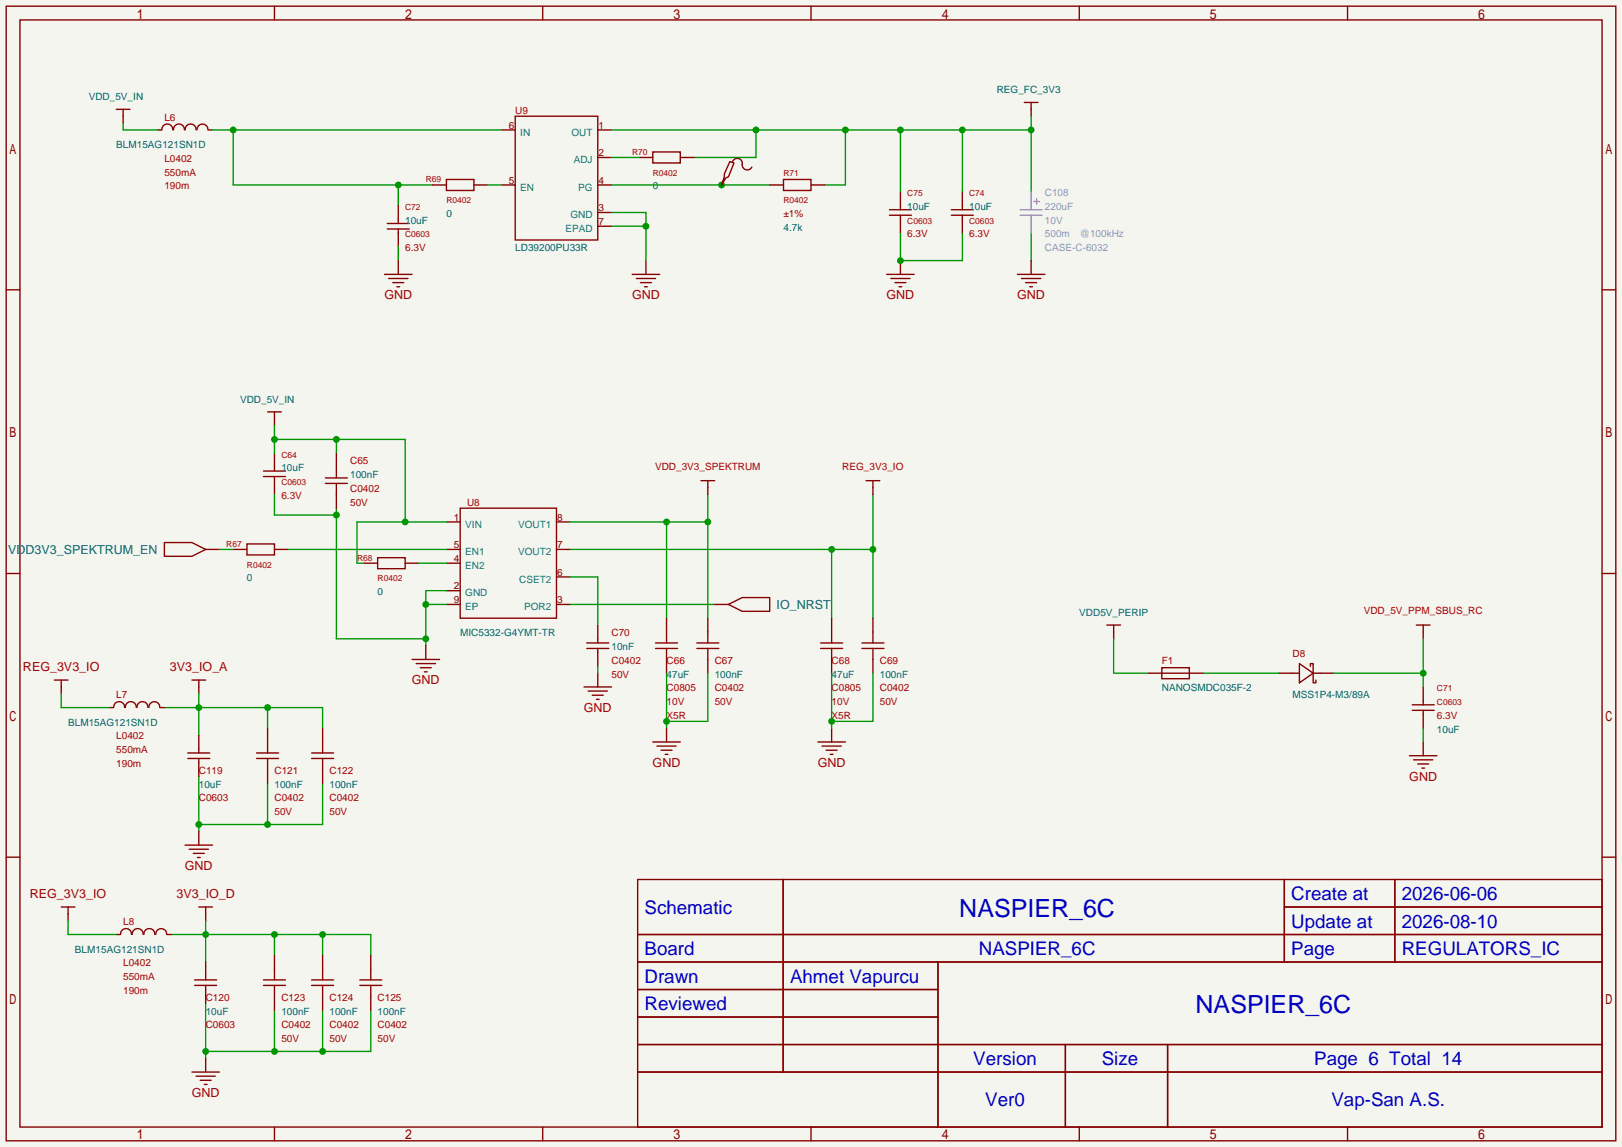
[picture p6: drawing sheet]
<svg xmlns="http://www.w3.org/2000/svg" width="299mm" height="212mm" viewBox="0 0 299 212" stroke-linecap="round" stroke-linejoin="round" font-family="sans-serif">
<path d="M0 0h299.5v211.8h-299.5z" fill="#f5f5f0"/>
<g fill="none" stroke="#850000" stroke-width=".25">
<path d="M1.1 1.1h297.2v209.6h-297.2zM3.7 3.7h292.1v204.5h-292.1zM50.7 1.1v2.6M100.2 1.1v2.6M149.7 1.1v2.6M199.3 1.1v2.6M248.8 1.1v2.6M1.1 53.5h2.6M295.8 53.5h2.5M49.4 76.1h2.5M50.7 76.1v2.5M48.6 88h4.1"/>
<path d="M48.6 87h4.1M50.7 83.7v3.3M50.7 88v3.3M82.4 96.4h2.6M85 93.9h17.7v20.3h-17.7zM102.7 96.4h2.6M1.1 105.9h2.6M30.4 100.2h5l2.6 1.3-2.6 1.2h-5zM38 101.5h2.5M43.1 101.5h2.5M45.6 100.5h5.1v2h-5.1zM50.7 101.5h2.5"/>
<path d="M67.2 104h2.5M69.7 103h5.1v2h-5.1zM74.8 104h2.5M82.4 101.5h2.6M82.4 109.1h2.6M82.4 111.6h2.6M82.4 104h2.6M102.7 101.5h2.6M102.7 111.6h2.6M102.7 106.6h2.6M295.8 105.9h2.5M1.1 158.3h2.6"/>
<path d="M295.8 158.3h2.5M117.7 162.4h178.1v45.8h-178.1zM117.7 172.6h178.1M117.7 177.7h178.1M144.6 162.4v35.6M173.2 177.7v30.5M237.1 162.4v15.3M237.1 167.5h58.7M257.5 162.4v15.3M117.7 182.8h55.5M117.7 192.9h178.1M117.7 187.8h55.5"/>
<path d="M117.7 198h178.1M196.7 192.9v15.3M215.6 192.9v15.3M50.7 208.2v2.5M100.2 208.2v2.5M149.7 208.2v2.5M199.3 208.2v2.5M248.8 208.2v2.5"/>
</g>
<path d="M50.7 91.3v3.8h11.4M62.1 93.9v24.1h16.5M78.6 111.6h3.8M82.4 109.1h-3.8v10.2" fill="none" stroke="#009600" stroke-width=".25"/>
<g fill="#009600">
<circle cx="78.6" cy="111.6" r=".63"/>
<circle cx="78.6" cy="118" r=".63"/>
<circle cx="62.1" cy="95.1" r=".63"/>
</g>
<path d="M78.6 119.3v2.5M76.1 121.8h5.1M76.8 122.6h3.6M77.6 123.3h2M78.4 124.1h.5" fill="none" stroke="#850000" stroke-width=".25"/>
<path d="M50.7 78.6v5.1M50.7 81.2h24.1v15.2M62.1 81.2v2.5M82.4 96.4h-16.5v7.6h1.3M53.2 101.5h29.2M77.3 104h5.1" fill="none" stroke="#009600" stroke-width=".25"/>
<g fill="#009600">
<circle cx="50.7" cy="81.2" r=".63"/>
<circle cx="62.1" cy="81.2" r=".63"/>
<circle cx="74.8" cy="96.4" r=".63"/>
</g>
<path d="M105.3 96.4h25.4M123.1 96.4v17.8M130.7 91.3v22.9M40.5 101.5h2.6" fill="none" stroke="#009600" stroke-width=".25"/>
<path d="M60.1 89.3h4M60.1 88.3h4M62.1 83.7v4.6M62.1 89.3v4.6" fill="none" stroke="#850000" stroke-width=".25"/>
<g fill="#009600">
<circle cx="123.1" cy="96.4" r=".63"/>
<circle cx="130.7" cy="96.4" r=".63"/>
</g>
<path d="M129.4 88.8h2.6M130.7 88.8v2.5M121 119.8h4.1M121 118.7h4.1M123.1 114.2v4.5M123.1 119.8v4.5M128.7 119.8h4M128.7 118.7h4M130.7 114.2v4.5M130.7 119.8v4.5" fill="none" stroke="#850000" stroke-width=".25"/>
<path d="M161.2 91.3v22.9M105.3 101.5h55.9M153.5 101.5v12.7" fill="none" stroke="#009600" stroke-width=".25"/>
<g fill="#009600">
<circle cx="153.5" cy="101.5" r=".63"/>
<circle cx="161.2" cy="101.5" r=".63"/>
</g>
<g fill="none" stroke="#850000" stroke-width=".25">
<path d="M159.9 88.8h2.5M161.2 88.8v2.5M108.3 119.8h4.1M108.3 118.7h4.1M110.4 115.4v3.3M110.4 119.8v3.3M132 111.6h2.5M134.5 111.6l2.5-1.2h5.1v2.5h-5.1zM151.5 119.8h4.1M151.5 118.7h4.1M153.5 114.2v4.5M153.5 119.8v4.5"/>
<path d="M159.1 119.8h4.1M159.1 118.7h4.1M161.2 114.2v4.5M161.2 119.8v4.5"/>
</g>
<path d="M105.3 111.6h26.7M105.3 106.6h5.1v8.8M123.1 124.3v10.2M130.7 124.3v8.9h-7.6" fill="none" stroke="#009600" stroke-width=".25"/>
<circle cx="123.1" cy="133.2" r=".63" fill="#009600"/>
<g fill="none" stroke="#850000" stroke-width=".25">
<path d="M107.8 126.9h5.1M108.6 127.6h3.5M109.3 128.4h2.1M110.1 129.2h.5M110.4 124.3v2.6M120.5 137h5.1M121.3 137.8h3.5M122 138.6h2.1M122.8 139.3h.5M123.1 134.5v2.5M151 137h5.1M151.8 137.8h3.5"/>
<path d="M152.5 138.6h2.1M153.3 139.3h.5M153.5 134.5v2.5"/>
</g>
<path d="M153.5 124.3v10.2M161.2 124.3v8.9h-7.7" fill="none" stroke="#009600" stroke-width=".25"/>
<circle cx="153.5" cy="133.2" r=".63" fill="#009600"/>
<path d="M262.8 118v8.9M110.4 123.1v1.2M222.1 124.3h14M246.3 124.3h16.5" fill="none" stroke="#009600" stroke-width=".25"/>
<path d="M261.5 115.4h2.5M262.8 115.4v2.6M212 124.3h10.1M214.5 123.3h5.1v2h-5.1zM236.1 124.3h3.8M239.9 122.6l2.5 1.7-2.5 1.8zM241.9 123.1v-.5h.5v3.5h.6v-.5M242.4 124.3h3.9M260.7 130.2h4.1M260.7 131.2h4.1M262.8 126.9v3.3M262.8 131.2v3.3" fill="none" stroke="#850000" stroke-width=".25"/>
<circle cx="262.8" cy="124.3" r=".63" fill="#009600"/>
<g fill="none" stroke="#850000" stroke-width=".25">
<path d="M21.5 20.2h2.5M22.7 20.2v2.5M31.9 24a1.01 1.01 0 0 0-1-1.1 1.01 1.01 0 0 0-1 1.1h-.8M32 24a1.01 1.01 0 0 1 1-1.1 1.01 1.01 0 0 1 1.1 1.1M34.2 24a1.01 1.01 0 0 1 1-1.1 1.01 1.01 0 0 1 1 1.1M36.4 24a1.01 1.01 0 0 1 1-1.1 1.01 1.01 0 0 1 1 1.1M38.5 24h.7M92.6 24h2.5M92.6 34.2h2.5M95.1 21.5h15.3v22.8h-15.3zM110.4 24h2.5M110.4 29.1h2.5"/>
<path d="M110.4 39.2h2.5M110.4 34.2h2.5M110.4 41.8h2.5M204.3 115.4h2.6M205.6 115.4v2.6M260.2 139.6h5.1M262.8 137v2.6M261 140.3h3.5M261.7 141.1h2.1M262.5 141.9h.5"/>
</g>
<path d="M39.2 24h53.4M43.1 24v10.2h36.8M73.5 34.2v3.8M205.6 118v6.3h6.4M262.8 134.5v2.5" fill="none" stroke="#009600" stroke-width=".25"/>
<g fill="#009600">
<circle cx="43.1" cy="24" r=".63"/>
<circle cx="73.5" cy="34.2" r=".63"/>
</g>
<path d="M22.7 22.7v1.3h6.4M90 34.2h2.6M112.9 24h77.5M139.6 24v5.1h-11.5M156.1 24v10.2h-3.8M166.2 24v11.4M177.7 24v11.4M190.4 21.5v13.9" fill="none" stroke="#009600" stroke-width=".25"/>
<g fill="none" stroke="#850000" stroke-width=".25">
<path d="M189.1 18.9h2.5M190.4 18.9v2.6M73.5 38v3.3M79.9 34.2h2.5M82.4 33.1h5.1v2.1h-5.1zM87.5 34.2h2.5M164.2 39.8h4.1M164.2 38.7h4.1M166.2 35.4v3.3M166.2 39.8v3.3M175.6 39.8h4.1M175.6 38.7h4.1"/>
<path d="M177.7 35.4v3.3M177.7 39.8v3.3M71.5 42.3h4.1M71.5 41.3h4.1M73.5 42.3v3.3"/>
</g>
<g fill="#009600">
<circle cx="177.7" cy="24" r=".63"/>
<circle cx="190.4" cy="24" r=".63"/>
<circle cx="166.2" cy="24" r=".63"/>
<circle cx="156.1" cy="24" r=".63"/>
<circle cx="139.6" cy="24" r=".63"/>
</g>
<path d="M73.5 45.6v2.5M166.2 43.1v5h11.5v-5" fill="none" stroke="#009600" stroke-width=".25"/>
<path d="M71 50.7h5.1M71.8 51.4h3.5M72.5 52.2h2M73.3 53h.5M73.5 48.1v2.6M166.2 48.1v2.6" fill="none" stroke="#850000" stroke-width=".25"/>
<circle cx="166.2" cy="48.1" r=".63" fill="#009600"/>
<path d="M116.7 50.7h5.1M117.5 51.4h3.5M118.2 52.2h2.1M119 53h.5M119.3 48.1v2.6M163.7 50.7h5.1M164.5 51.4h3.5M165.2 52.2h2.1M166 53h.5" fill="none" stroke="#850000" stroke-width=".25"/>
<path d="M112.9 39.2h6.4v8.9M112.9 41.8h6.4" fill="none" stroke="#009600" stroke-width=".25"/>
<circle cx="119.3" cy="41.8" r=".63" fill="#009600"/>
<path d="M118 29.1h2.5M120.5 28.1h5.1v2h-5.1zM125.6 29.1h2.5M133.2 33.9v.3M142.1 34.2h2.6M144.7 33.1h5v2.1h-5zM149.7 34.2h2.6" fill="none" stroke="#850000" stroke-width=".25"/>
<path d="M112.9 29.1h5.1M112.9 34.2h29.2" fill="none" stroke="#009600" stroke-width=".25"/>
<circle cx="133.2" cy="34.2" r=".63" fill="#009600"/>
<path d="M134.7 29.8l.8 .3-1 2.5-.5 .3-.8 1.3 .5-1.6v-.5zM135.3 29.8a.93 .93 0 0 1 1.1-.5 .93 .93 0 0 1 .6 1.1 .94 .94 0 0 0 .7 .9 .94 .94 0 0 0 1.1-.4M187.8 50.7h5.1M188.6 51.4h3.6M189.4 52.2h2M190.1 53h.5M190.4 48.1v2.6M35.4 125.6h2.6M36.7 125.6v2.5" fill="none" stroke="#850000" stroke-width=".25"/>
<path d="M190.4 43.1v5M30.4 130.7h29.2v3.8M36.7 128.1v7.7M49.4 130.7v3.8" fill="none" stroke="#009600" stroke-width=".25"/>
<path d="M188.3 38.7h4.1M188.3 39.8h4.1M190.4 35.4v3.3M190.4 39.8v3.3M190.9 37.2h1M191.4 36.7v1" fill="none" stroke="#999" stroke-width=".25"/>
<g fill="#009600">
<circle cx="49.4" cy="130.7" r=".63"/>
<circle cx="36.7" cy="130.7" r=".63"/>
</g>
<path d="M36.7 143.4v10.1M49.4 144.7v7.6M59.6 144.7v7.6h-22.9" fill="none" stroke="#009600" stroke-width=".25"/>
<g fill="#009600">
<circle cx="49.4" cy="152.3" r=".63"/>
<circle cx="36.7" cy="152.3" r=".63"/>
</g>
<g fill="none" stroke="#850000" stroke-width=".25">
<path d="M10 125.6h2.6M11.3 125.6v2.5M20.2 130.7h.8M21 130.7a1.01 1.01 0 0 1 1-1.1 1.01 1.01 0 0 1 1 1.1M23.1 130.7a1.01 1.01 0 0 1 1.1-1.1 1.01 1.01 0 0 1 1 1.1M25.3 130.7a1.01 1.01 0 0 1 1-1.1 1.01 1.01 0 0 1 1 1.1M27.5 130.7a1.01 1.01 0 0 1 1-1.1 1.01 1.01 0 0 1 1 1.1M29.6 130.7h.8M34.2 156.1h5M34.9 156.8h3.6M35.7 157.6h2M36.4 158.4h.6"/>
<path d="M36.7 153.5v2.6M36.7 167.5h2.5M38 167.5v2.6"/>
</g>
<path d="M11.3 128.1v2.6h8.9M31.6 172.6h36.9v3.8M38 170.1v7.6M50.7 172.6v3.8M59.6 172.6v3.8" fill="none" stroke="#009600" stroke-width=".25"/>
<g fill="#009600">
<circle cx="50.7" cy="172.6" r=".63"/>
<circle cx="38" cy="172.6" r=".63"/>
<circle cx="59.6" cy="172.6" r=".63"/>
</g>
<path d="M38 185.3v10.2M50.7 186.6v7.6M59.6 186.6v7.6M68.5 186.6v7.6h-30.5" fill="none" stroke="#009600" stroke-width=".25"/>
<g fill="#009600">
<circle cx="50.7" cy="194.2" r=".63"/>
<circle cx="59.6" cy="194.2" r=".63"/>
<circle cx="38" cy="194.2" r=".63"/>
</g>
<g fill="none" stroke="#850000" stroke-width=".25">
<path d="M34.7 139.1h4M36.7 135.8v3.3M47.4 139.1h4M49.4 134.5v4.6M57.5 139.1h4.1M59.6 134.5v4.6M34.7 140.1h4M36.7 140.1v3.3M47.4 140.1h4M49.4 140.1v4.6M57.5 140.1h4.1M59.6 140.1v4.6"/>
<path d="M11.3 167.5h2.5M12.6 167.5v2.6M24.3 172.6a1.01 1.01 0 0 0-1-1.1 1.01 1.01 0 0 0-1 1.1h-.8M24.4 172.6a1.01 1.01 0 0 1 1-1.1 1.01 1.01 0 0 1 1 1.1M26.6 172.6a1.01 1.01 0 0 1 1-1.1 1.01 1.01 0 0 1 1 1.1M28.8 172.6a1.01 1.01 0 0 1 1-1.1 1.01 1.01 0 0 1 1 1.1M30.9 172.6h.7M38 177.7v3.3M50.7 176.4v4.6M59.6 176.4v4.6M68.5 176.4v4.6M35.4 198h5.1"/>
<path d="M35.9 182h4.1M35.9 181h4.1M36.2 198.8h3.6M37 199.5h2M38 182v3.3M38 195.5v2.5M48.6 182h4.1M48.6 181h4.1M50.7 182v4.6M57.5 182h4.1M57.5 181h4.1M59.6 182v4.6"/>
<path d="M66.4 182h4.1M66.4 181h4.1M68.5 182v4.6M37.7 200.3h.5"/>
</g>
<path d="M12.6 170.1v2.5h8.9" fill="none" stroke="#009600" stroke-width=".25"/>
<g font-size="4.6" fill="#0000c2">
<text x="177.1" y="169.4">NASPIER_6C</text>
<text x="220.7" y="187.1">NASPIER_6C</text>
</g>
<g font-size="3.5" fill="#0000c2">
<text x="238.4" y="166.2">Create at</text>
<text x="258.8" y="166.2">2026-06-06</text>
<text x="119" y="168.8">Schematic</text>
<text x="238.4" y="171.3">Update at</text>
<text x="258.8" y="171.3">2026-08-10</text>
<text x="119" y="176.4">Board</text>
<text x="180.7" y="176.4">NASPIER_6C</text>
<text x="238.4" y="176.4">Page</text>
<text x="258.8" y="176.4">REGULATORS_IC</text>
<text x="119" y="181.5">Drawn</text>
<text x="145.9" y="181.5">Ahmet Vapurcu</text>
<text x="119" y="186.6">Reviewed</text>
<text x="179.7" y="196.7">Version</text>
<text x="203.4" y="196.7">Size</text>
<text x="242.6" y="196.7">Page 6 Total 14</text>
<text x="181.9" y="204.3">Ver0</text>
<text x="245.8" y="204.3">Vap-San A.S.</text>
</g>
<g font-size="2.3" fill="#a90000">
<text x="71" y="55.3">GND</text>
<text x="116.7" y="55.3">GND</text>
<text x="163.7" y="55.3">GND</text>
<text x="187.8" y="55.3">GND</text>
<text x="4.2" y="123.9">REG_3V3_IO</text>
<text x="31.4" y="123.9">3V3_IO_A</text>
<text x="76" y="126.4">GND</text>
<text x="107.8" y="131.5">GND</text>
<text x="120.5" y="141.7">GND</text>
<text x="151" y="141.7">GND</text>
<text x="260.2" y="144.2">GND</text>
<text x="34.1" y="160.7">GND</text>
<text x="5.5" y="165.8">REG_3V3_IO</text>
<text x="32.6" y="165.8">3V3_IO_D</text>
<text x="35.4" y="202.6">GND</text>
</g>
<g font-size="2.3" fill="#006464">
<text x="1.5" y="102.3">VDD3V3_SPEKTRUM_EN</text>
<text x="143.4" y="112.4">IO_NRST</text>
</g>
<g font-size="1.8" fill="#006464">
<text x="184" y="17.2">REG_FC_3V3</text>
<text x="16.4" y="18.5">VDD_5V_IN</text>
<text x="21.5" y="27.4">BLM15AG121SN1D</text>
<text x="120.5" y="35">0</text>
<text x="74.8" y="41.3">10uF</text>
<text x="82.4" y="40.1">0</text>
<text x="167.5" y="38.8">10uF</text>
<text x="178.9" y="38.8">10uF</text>
<text x="95.1" y="46.4">LD39200PU33R</text>
<text x="144.7" y="42.6">4.7k</text>
<text x="44.3" y="74.3">VDD_5V_IN</text>
<text x="51.9" y="87">10uF</text>
<text x="64.6" y="88.3">100nF</text>
<text x="45.6" y="107.4">0</text>
<text x="69.7" y="109.9">0</text>
<text x="199.3" y="113.7">VDD5V_PERIP</text>
<text x="85" y="117.5">MIC5332-G4YMT-TR</text>
<text x="112.9" y="120.1">10nF</text>
<text x="123.1" y="125.1">47uF</text>
<text x="132" y="125.1">100nF</text>
<text x="153.5" y="125.1">47uF</text>
<text x="162.4" y="125.1">100nF</text>
<text x="214.5" y="127.7">NANOSMDC035F-2</text>
<text x="238.6" y="129">MSS1P4-M3/89A</text>
<text x="12.6" y="134">BLM15AG121SN1D</text>
<text x="265.3" y="135.3">10uF</text>
<text x="36.7" y="145.5">10uF</text>
<text x="50.7" y="145.5">100nF</text>
<text x="60.8" y="145.5">100nF</text>
<text x="13.8" y="175.9">BLM15AG121SN1D</text>
<text x="38" y="187.4">10uF</text>
<text x="51.9" y="187.4">100nF</text>
<text x="60.8" y="187.4">100nF</text>
<text x="69.7" y="187.4">100nF</text>
</g>
<g font-size="1.8" fill="#a90000">
<text x="30.4" y="22.3">L6</text>
<text x="95.1" y="21">U9</text>
<text x="30.4" y="29.9">L0402</text>
<text x="30.4" y="35">190m</text>
<text x="30.4" y="32.4">550mA</text>
<text x="144.7" y="40.1">±1%</text>
<text x="74.8" y="46.4">6.3V</text>
<text x="167.5" y="43.9">6.3V</text>
<text x="178.9" y="43.9">6.3V</text>
<text x="64.6" y="85.8">C65</text>
<text x="120.9" y="86.8">VDD_3V3_SPEKTRUM</text>
<text x="155.5" y="86.8">REG_3V3_IO</text>
<text x="51.9" y="92.1">6.3V</text>
<text x="64.6" y="90.9">C0402</text>
<text x="64.6" y="93.4">50V</text>
<text x="86.2" y="93.4">U8</text>
<text x="251.8" y="113.5">VDD_5V_PPM_SBUS_RC</text>
<text x="112.9" y="117.5">C70</text>
<text x="112.9" y="122.6">C0402</text>
<text x="112.9" y="125.1">50V</text>
<text x="123.1" y="122.6">C66</text>
<text x="132" y="122.6">C67</text>
<text x="153.5" y="122.6">C68</text>
<text x="162.4" y="122.6">C69</text>
<text x="214.5" y="122.6">F1</text>
<text x="238.6" y="121.3">D8</text>
<text x="21.5" y="129">L7</text>
<text x="123.1" y="127.7">C0805</text>
<text x="123.1" y="130.2">10V</text>
<text x="132" y="127.7">C0402</text>
<text x="132" y="130.2">50V</text>
<text x="153.5" y="127.7">C0805</text>
<text x="153.5" y="130.2">10V</text>
<text x="162.4" y="127.7">C0402</text>
<text x="162.4" y="130.2">50V</text>
<text x="21.5" y="136.6">L0402</text>
<text x="123.1" y="132.8">X5R</text>
<text x="153.5" y="132.8">X5R</text>
<text x="265.3" y="132.8">6.3V</text>
<text x="21.5" y="141.7">190m</text>
<text x="21.5" y="139.1">550mA</text>
<text x="36.7" y="142.9">C119</text>
<text x="50.7" y="142.9">C121</text>
<text x="60.8" y="142.9">C122</text>
<text x="36.7" y="148">C0603</text>
<text x="50.7" y="148">C0402</text>
<text x="60.8" y="148">C0402</text>
<text x="50.7" y="150.5">50V</text>
<text x="60.8" y="150.5">50V</text>
<text x="22.7" y="170.9">L8</text>
<text x="22.7" y="178.5">L0402</text>
<text x="22.7" y="183.6">190m</text>
<text x="22.7" y="181">550mA</text>
<text x="38" y="184.8">C120</text>
<text x="51.9" y="184.8">C123</text>
<text x="60.8" y="184.8">C124</text>
<text x="69.7" y="184.8">C125</text>
<text x="38" y="189.9">C0603</text>
<text x="51.9" y="189.9">C0402</text>
<text x="60.8" y="189.9">C0402</text>
<text x="69.7" y="189.9">C0402</text>
<text x="51.9" y="192.5">50V</text>
<text x="60.8" y="192.5">50V</text>
<text x="69.7" y="192.5">50V</text>
</g>
<g font-size="1.8" fill="#840000">
<text x="94" y="23.8">6</text>
<text x="110.5" y="23.8">1</text>
<text x="110.5" y="28.9">2</text>
<text x="94" y="33.9">5</text>
<text x="110.5" y="33.9">4</text>
<text x="110.5" y="39">3</text>
<text x="110.5" y="41.6">7</text>
<text x="83.8" y="96.2">1</text>
<text x="83.8" y="101.2">5</text>
<text x="102.9" y="101.2">7</text>
<text x="102.9" y="96.2">8</text>
<text x="83.8" y="103.8">4</text>
<text x="102.9" y="106.3">6</text>
<text x="83.8" y="108.9">2</text>
<text x="83.8" y="111.4">9</text>
<text x="102.9" y="111.4">3</text>
</g>
<g font-size="1.8" fill="#008484">
<text x="96.1" y="25">IN</text>
<text x="105.5" y="25">OUT</text>
<text x="96.1" y="35.2">EN</text>
<text x="105.9" y="30.1">ADJ</text>
<text x="106.8" y="35.2">PG</text>
<text x="105.3" y="40.3">GND</text>
<text x="104.4" y="42.8">EPAD</text>
<text x="85.9" y="97.4">VIN</text>
<text x="95.6" y="97.4">VOUT1</text>
<text x="85.9" y="105.1">EN2</text>
<text x="85.9" y="102.5">EN1</text>
<text x="95.6" y="102.5">VOUT2</text>
<text x="95.8" y="107.6">CSET2</text>
<text x="85.9" y="110.1">GND</text>
<text x="85.9" y="112.7">EP</text>
<text x="96.8" y="112.7">POR2</text>
</g>
<g font-size="1.8" fill="#999">
<text x="192.9" y="36.2">C108</text>
<text x="192.9" y="41.3">10V</text>
<text x="192.9" y="38.8">220uF</text>
<text x="192.9" y="46.4">CASE-C-6032</text>
<text x="192.9" y="43.9">500m</text>
<text x="199.4" y="43.9">@100kHz</text>
</g>
<g font-size="1.6" fill="#a90000">
<text x="116.7" y="28.6">R70</text>
<text x="78.6" y="33.7">R69</text>
<text x="120.5" y="32.4">R0402</text>
<text x="144.7" y="32.4">R71</text>
<text x="74.8" y="38.8">C72</text>
<text x="82.4" y="37.5">R0402</text>
<text x="144.7" y="37.5">R0402</text>
<text x="167.5" y="36.2">C75</text>
<text x="167.5" y="41.3">C0603</text>
<text x="178.9" y="36.2">C74</text>
<text x="178.9" y="41.3">C0603</text>
<text x="74.8" y="43.9">C0603</text>
<text x="51.9" y="84.5">C64</text>
<text x="51.9" y="89.6">C0603</text>
<text x="41.8" y="101">R67</text>
<text x="45.6" y="104.8">R0402</text>
<text x="65.9" y="103.6">R68</text>
<text x="69.7" y="107.4">R0402</text>
<text x="265.3" y="127.7">C71</text>
<text x="265.3" y="130.2">C0603</text>
</g>
</svg>
